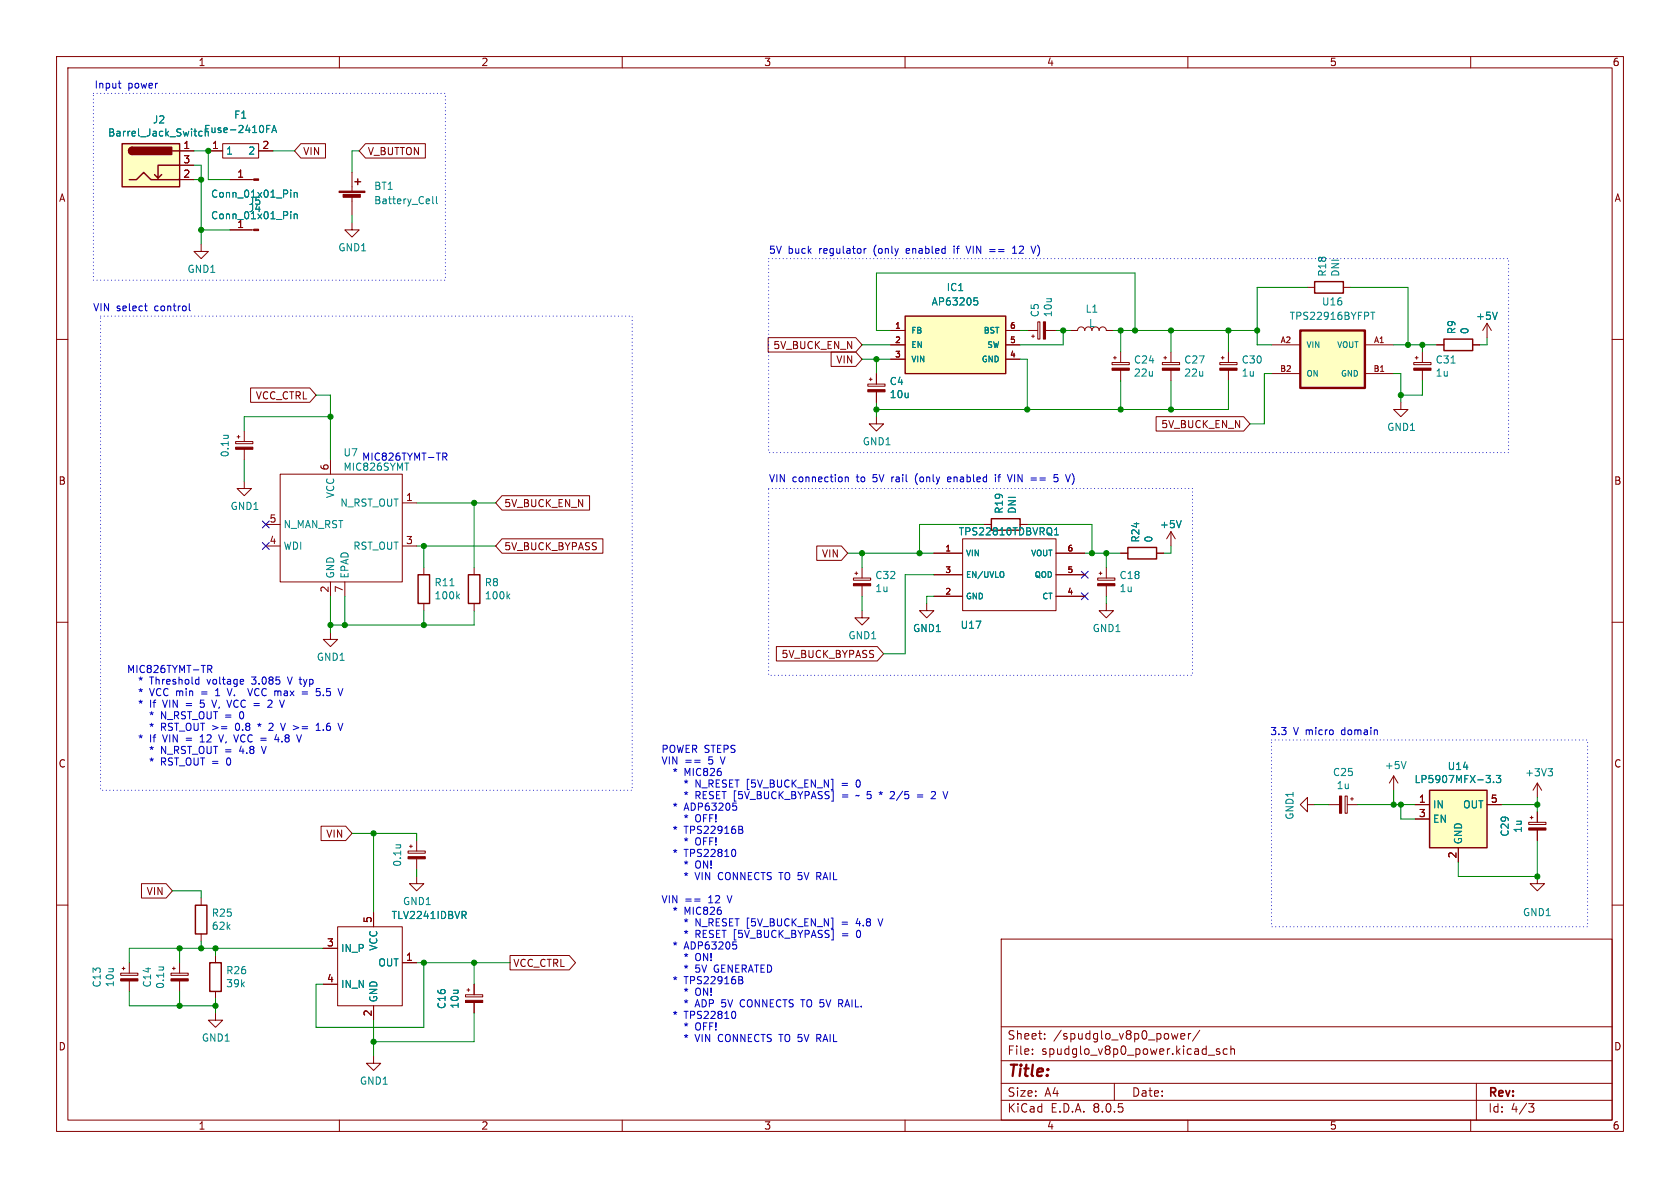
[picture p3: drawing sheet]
<svg xmlns="http://www.w3.org/2000/svg" width="297mm" height="210mm" viewBox="0 0 297 210" stroke-linecap="round" stroke-linejoin="round" font-family="sans-serif">
<g fill="none" stroke="#840000" stroke-width=".18">
<path d="M10 10h277v190h-277zM12 12h273v186h-273zM60 10v2M110 10v2M160 10v2M210 10v2M260 10v2M10 60h2M181.6 58.4h1.9M182.4 59.4h.5M182.6 59.2v.5M183.5 56.9h.3v3h-.3z"/>
<path d="M184.8 58.4h1.9M285 60h2M249.9 64.1h3.1v.4h-3.1zM250.2 63.2h.5M250.4 63v.5M251.5 62.2v1.9M251.5 65.5v1.8M47 96.5h2.5M47 92.7h2.5M49.5 83.8h21.6v19.1h-21.6zM58.4 81.3v2.5M71.1 88.9h2.6"/>
<path d="M71.1 96.5h2.6M10 110h2M58.4 102.9v2.5M61 102.9v2.5M285 110h2M10 160h2M72.1 150.4h3.1v.4h-3.1zM72.4 149.6h.5M72.6 149.4v.5M73.7 154.9v1.3h1.2l-1.2 1.3-1.3-1.3h1.3M73.7 148.6v1.8M73.7 151.8v1.9"/>
<path d="M285 160h2M57.1 167.6h2.6M57.1 174h2.6M59.7 163.8h11.4v14h-11.4zM66 161.3v2.5M66 177.8v2.5M71.1 170.2h2.6M82.3 175.8h3v.4h-3zM82.5 175h.6M82.8 174.8v.5M83.8 174v1.8M83.8 177.2v1.9"/>
<path d="M177 166h108v32h-108zM60 198v2M66 186.7v1.3h1.3l-1.3 1.2-1.2-1.2h1.2M110 198v2M160 198v2M177 194.5h108M177 191.5h108M177 187.5h108M177 181.5h108M182.5 186.3v.1M182.5 185.5v.1M184.7 183.6v.1"/>
<path d="M184.7 182.8v.1M197 191.5v3M208.2 182.7l-.2 1M208.7 183.2l.8-.1-.1-.3-.4-.1-.3 .2 .1 .7h.6M210 198v2M210.1 182.7v1M210.5 182.7l-.3 .1-.1 .2M212.1 182.1l-1.3 2M213.6 186.5h1.1M215.6 185.5l-.4-.1-.2 .2 .1 .2 .5 .2v.3h-.6M217 185.5l-.5-.1-.3 .3v.4l.2 .2h.6M217.6 185.5l.2-.1 .4 .1v.9"/>
<path d="M217.6 184.9v1.5M260 198v2M261 191.5v6.5M270.2 195.1h1l-.5 .6 .4 .1 .1 .5-.3 .3h-.4"/>
</g>
<g fill="#840000" stroke="#840000" stroke-width=".18">
<path d="M72.1 151.4h3.1v.4h-3.1z"/>
<path d="M249.9 65.1h3.1v.4h-3.1z"/>
<path d="M82.3 176.8h3v.4h-3z"/>
<path d="M184.5 56.9h.3v3h-.3z"/>
</g>
<path d="M256.5 64.2h.8M70 149.3h.8M70.7 149.3l.1 .1M82 161.8l.4 .6M82.2 161.1l.2 .2v.4l-.2 .1" fill="none" stroke="#008484" stroke-width=".18"/>
<path d="M160 55.9h17.8v10.1h-17.8z" fill="#ffffc2"/>
<path d="M160 55.9h17.8v10.1h-17.8z" fill="none" stroke="#840000" stroke-width=".25"/>
<path d="M157.5 58.4h2.5M177.8 58.4h2.5M157.5 61h2.5M157.5 63.5h2.5M177.8 61h2.5M177.8 63.5h2.5" fill="none" stroke="#840000" stroke-width=".18"/>
<path d="M172.2 52.6h.6M172.3 53.1h.3l.3 .3-.1 .5h-.5" fill="none" stroke="#008484" stroke-width=".18"/>
<path d="M229.9 58.4h11.4v10.2h-11.4z" fill="#ffffc2"/>
<path d="M229.9 58.4h11.4v10.2h-11.4z" fill="none" stroke="#840000" stroke-width=".41"/>
<g fill="none" stroke="#840000" stroke-width=".18">
<path d="M62.2 39.4v1.2h1.3l-1.3 1.3-1.2-1.3h1.2M62.2 30.5v3.3M62.2 34.8v3.3M189.2 58.4h1.3a.64 .64 0 0 1 .6-.6 .64 .64 0 0 1 .7 .6 .64 .64 0 0 1 .6-.6 .64 .64 0 0 1 .6 .6 .64 .64 0 0 1 .7-.6 .64 .64 0 0 1 .6 .6 .64 .64 0 0 1 .6-.6 .64 .64 0 0 1 .7 .6h1.2M224.8 61h5.1M224.8 66h5.1M241.3 61h5.1M241.3 66h5.1M247.6 71.1v1.3h1.3l-1.3 1.3-1.2-1.3h1.2M254 61h1.3M260.3 61h1.3M271.8 138.4l-.8 1.3"/>
<path d="M271.8 138.4v2.6M271.8 138.4l.7 1.3M271.8 154.9v1.3h1.2l-1.2 1.3-1.3-1.3h1.3"/>
</g>
<path d="M76.5 34.7v1.1l.2 .2M77.2 34.7v1.1l.1 .2M242.3 55.2h.8M242.7 55.2v1.3M273.7 135.9h.8l-.5 .5M274.2 136.4l.3 .2v.3l-.3 .3" fill="none" stroke="#008484" stroke-width=".18"/>
<g fill="#840000" stroke="#840000" stroke-width=".18">
<path d="M59.9 33.8h4.6v.2h-4.6z"/>
<path d="M60.7 34.4h3v.5h-3z"/>
</g>
<path d="M62.7 32.1h1.1M63.2 31.6v1M255.3 59.9h5v2.1h-5z" fill="none" stroke="#840000" stroke-width=".25"/>
<path d="M21.6 25.4h10.1v7.6h-10.1z" fill="#ffffc2"/>
<path d="M21.6 25.4h10.1v7.6h-10.1zM22.9 31.8h1.2l1.3-1.3 1.3 1.3h5M23.4 26a.64 .64 0 0 0-.7 .7 .64 .64 0 0 0 .7 .6M28.6 30.9l-.7 .6M30.5 26.7h1.2M31.7 29.2h-3.8v2.3l-.6-.6M73.9 101.6h2v5.1h-2z" fill="none" stroke="#840000" stroke-width=".25"/>
<g fill="#840000" stroke="#840000" stroke-width=".25">
<path d="M22.9 26.2l.5-.2v1.3a.63 .63 0 0 1-.6-.4 .63 .63 0 0 1 .1-.7z"/>
<path d="M23.4 26h7v1.3h-7z"/>
</g>
<g fill="none" stroke="#840000" stroke-width=".18">
<path d="M31.7 26.7h2.6M31.7 31.8h2.6M31.7 29.2h2.6M36.8 26.7h2.6M39.4 25.4h6.3v2.5h-6.3zM40.6 31.8h4.3M45.7 26.7h2.6M35.6 43.2v1.3h1.2l-1.2 1.2-1.3-1.2h1.3M40.6 40.6h4.3M74.9 100.3v1.3M74.9 106.7v1.3M246.4 137.2l-.8 1.2"/>
<path d="M246.4 137.2v2.5M246.4 137.2l.7 1.2M231.1 142.2v-1.2l-1.2 1.2 1.2 1.3v-1.3h1.3M270.3 145.4h3v.3h-3zM270.5 144.5h.5M270.8 144.3v.5M271.8 143.5v1.9M271.8 146.7v1.9"/>
</g>
<g fill="none" stroke="#008484" stroke-width=".18">
<path d="M35.6 23.2l-.3 .1-.2 .1 .1 .5 .4 .1M47.1 22.8h.5M47.1 22.2h.6M48 23.4l.5-1.2 .4 1.2M48.2 23.1h.6M51.4 33.6v.1M51.4 34v.9M51.4 37.4v.1M51.4 37.8v.9M52 34v.9M52 37.8v.9M52 34.1l.2-.1 .3 .1 .1 .8"/>
<path d="M52 38l.2-.2 .3 .1 .1 .8M79.5 103.6h.8M80.9 105.4l.3 .5M81.2 105l-.5 .5M248.6 134.6l-.4 1.3"/>
</g>
<g fill="#840000" stroke="#840000" stroke-width=".18">
<path d="M270.3 146.4h3v.3h-3z"/>
<path d="M44.9 31.6h.8v.3h-.8z"/>
<path d="M44.9 40.5h.8v.3h-.8z"/>
</g>
<path d="M252.7 139.7h10.2v10.2h-10.2z" fill="#ffffc2"/>
<path d="M232.4 49.8h5.1v2h-5.1zM175.3 91.7h5v2h-5zM199.4 96.8h5.1v2h-5.1zM82.8 101.6h2v5.1h-2zM252.7 139.7h10.2v10.2h-10.2zM34.5 160h2.1v5.1h-2.1zM37.1 170.2h2v5.1h-2z" fill="none" stroke="#840000" stroke-width=".25"/>
<g fill="none" stroke="#840000" stroke-width=".18">
<path d="M31.7 31.8h2.6M31.7 26.7h2.6M31.7 29.2h2.6M36.8 26.7h2.6M40.6 31.8h3.8M45.7 26.7h2.6M53.2 25.4h4.3v2.5h-4.3l-1.1-1.2zM64.6 25.4h10.6v2.5h-10.6l-1.1-1.2zM40.6 40.6h3.8M135.8 59.7h15.5l1.1 1.3-1.1 1.2h-15.5zM157.5 58.4h2.5M177.8 58.4h2.5"/>
<path d="M231.1 50.8h1.3M237.5 50.8h1.3M262.9 57.2l-.8 1.2M262.9 57.2v2.5M262.9 57.2l.8 1.2M41.7 78.1h3v.3h-3zM41.9 77.2h.5M42.2 77v.5M43.2 76.2v1.9M43.2 79.4v1.9M44.3 68.6h10.5l1.1 1.3-1.1 1.2h-10.5zM146.9 62.2h4.4l1.1 1.3-1.1 1.3h-4.4z"/>
<path d="M153.4 67.9h3.1v.4h-3.1zM153.7 67.1h.5M153.9 66.8v.5M154.9 73.7v1.2h1.3l-1.3 1.3-1.2-1.3h1.2M154.9 66v1.9M154.9 69.3v1.8M157.5 61h2.5M157.5 63.5h2.5M177.8 61h2.5M177.8 63.5h2.5M196.6 64.1h3v.4h-3zM196.8 63.2h.6"/>
<path d="M197.1 63v.5M198.1 62.2v1.9M198.1 65.5v1.8M204.4 73.7h15.5l1.1 1.2-1.1 1.3h-15.5zM205.5 64.1h3v.4h-3zM205.7 63.2h.5M206 63v.5M207 62.2v1.9M207 65.5v1.8M215.6 64.1h3.1v.4h-3.1zM215.9 63.2h.5M216.2 63v.5"/>
<path d="M217.2 62.2v1.9M217.2 65.5v1.8M254 61h1.3M260.3 61h1.3M43.2 85.1v1.3h1.2l-1.2 1.2-1.3-1.2h1.3M88.7 87.6h15.5v2.6h-15.5l-1.1-1.3zM88.7 95.2h17.9v2.6h-17.9l-1.1-1.3zM144.4 96.5h4.3l1.2 1.3-1.2 1.3h-4.3zM165.1 97.8h5.1M170.2 95.3h16.5v12.7h-16.5zM174 92.7h1.3M180.3 92.7h1.3"/>
<path d="M186.7 97.8h5.1M198.1 97.8h1.3M204.5 97.8h1.2M207 94l-.8 1.3M207 94v2.5M207 94l.8 1.3M58.4 111.8v1.2h1.3l-1.3 1.3-1.3-1.3h1.3M83.8 100.3v1.3M83.8 106.7v1.3M137.3 114.3h17.8l1.1 1.3-1.1 1.2h-17.8zM150.9 102.2h3v.4h-3zM151.1 101.3h.5"/>
<path d="M151.4 101.1v.5M152.4 108v1.2h1.3l-1.3 1.3-1.3-1.3h1.3M152.4 100.3v1.9M152.4 103.6v1.8M163.8 106.7v1.3h1.3l-1.3 1.2-1.2-1.2h1.2M165.1 105.4h5.1M165.1 101.6h5.1M186.7 105.4h5.1M186.7 101.6h5.1M194.1 102.2h3v.4h-3zM194.3 101.3h.5M194.6 101.1v.5"/>
<path d="M195.6 106.7v1.3h1.2l-1.2 1.2-1.3-1.2h1.3M195.6 100.3v1.9M195.6 103.6v1.8M25 156.2h4.4l1.1 1.3-1.1 1.3h-4.4zM35.6 158.8v1.2M56.8 146h4.3l1.1 1.3-1.1 1.3h-4.3zM234.9 142.2h1.9M237.8 140.7h.4v3.1h-.4zM238.2 142.2h1.8M238.8 141.2h.5M239 141v.5M250.2 142.2h2.5"/>
<path d="M250.2 144.8h2.5M257.8 149.9v2.5M262.9 142.2h2.5M271.8 143.5v1.9M271.8 146.7v1.9M21.3 172h3.1v.4h-3.1zM21.6 171.2h.5M21.8 170.9v.6M22.9 170.2v1.8M22.9 173.4v1.9M30.2 172h3.1v.4h-3.1zM30.5 171.2h.5"/>
<path d="M30.7 170.9v.6M31.7 170.2v1.8M31.7 173.4v1.9M35.6 165.1v1.3M38.1 179.1v1.2h1.3l-1.3 1.3-1.3-1.3h1.3M38.1 168.9v1.3M38.1 175.3v1.2M57.1 167.6h2.6M57.1 174h2.6M66 161.3v2.5M66 177.8v2.5M71.1 170.2h2.6"/>
<path d="M83.8 174v1.8M83.8 177.2v1.9M90.2 168.9h10.4l1.1 1.3-1.1 1.3h-10.4z"/>
</g>
<g fill="none" stroke="#008484" stroke-width=".18">
<path d="M35.6 23.2l-.3 .1-.2 .1 .1 .5 .4 .1M47.1 22.8h.5M47.1 22.2h.6M48 23.4l.5-1.2 .4 1.2M48.2 23.1h.6M51.4 33.6v.1M51.4 34v.9M51.4 37.4v.1M51.4 37.8v.9M52 34v.9M52 37.8v.9M52 38l.2-.2 .3 .1 .1 .8"/>
<path d="M52 34.1l.2-.1 .3 .1 .1 .8M172.2 52.6h.6M172.3 53.1h.3l.3 .3-.1 .5h-.5M264.7 55.2l-.4 1.3M39.5 77h.9M40.2 77h.1M186.4 94.6h.7M186.4 93.7l.4-.4v1.3M208.8 92l-.4 1.3M89.8 105.4l.3 .5M90.1 105l-.5 .5M177.3 101.1l.2 .3-.2 .6"/>
<path d="M262.7 137.1h.8l-.4 .5M263.4 137.6l.1 .2-.1 .5M264 138.2v.1M264.5 137.1h.8l-.4 .5 .3 .1v.5l-.1 .1-.6-.1M28.1 170.9h.8M28.8 170.9l.1 .1M82 161.8l.4 .6M82.2 161.1l.2 .2v.4l-.2 .1"/>
</g>
<g fill="#840000" stroke="#840000" stroke-width=".18">
<path d="M194.1 103.2h3v.4h-3z"/>
<path d="M236.8 140.7h.4v3.1h-.4z"/>
<path d="M150.9 103.2h3v.4h-3z"/>
<path d="M153.4 68.9h3.1v.4h-3.1z"/>
<path d="M215.6 65.1h3.1v.4h-3.1z"/>
<path d="M205.5 65.1h3v.4h-3z"/>
<path d="M196.6 65.1h3v.4h-3z"/>
<path d="M41.7 79h3v.4h-3z"/>
<path d="M21.3 173h3.1v.4h-3.1z"/>
<path d="M30.2 173h3.1v.4h-3.1z"/>
</g>
<g fill="none" stroke="#0000c2" stroke-width=".18">
<path d="M20.9 14.7h.5M21.1 15.4l.3 .2M25.5 54.1h.5M25.7 54.8l.3 .1M33.5 53.7v1.1l.1 .1M152.8 43.9v.9M153.1 43.9l-.3 .3M168.7 43.5v.1M168.7 43.9v.9M170.8 43.5l.4 1.3M175 44.1h.9M175 44.5h.9"/>
<path d="M179 44.8h.7M179 43.9l.4-.4v1.3M183.1 43.5l-.4 1.3M78.3 80.1h.5l.2 .2-.1 .4-.6 .1M78.6 80.8l.4 .6M149.4 84.3v.9M149.4 84.4l.2-.1 .3 .1 .1 .8M161.9 84.1l-.1 .5 .1 .7M167.9 84.3h-.2l-.2 .2 .1 .6 .3 .1M168.1 84.6l-.6 .1M176 83.9v.1M176 84.3v.9"/>
<path d="M176.4 84.3h.5M178.1 83.9l.4 1.3 .4-1.3M182.3 84.5h.9M182.3 84.9h.9M187 83.9h-.6l-.1 .6 .2-.1h.4l.1 .2v.4l-.2 .2-.5-.2M189.5 83.7a1.46 1.46 0 0 1 0 1.9M36.7 117.6h.5l.3 .3-.2 .3-.6 .1M37 118.3l.5 .6M44.5 119.7h.8M50.8 119.7l.4 1.2M28.6 127.1v-1.3l.7 1.3M28.6 133.2v-1.3l.7 1.3"/>
<path d="M28.6 128.5h.4M28.6 134.6h.4M28.7 123.8l.5 1.2M28.7 129.9l.5 1.3M29 127.9h-.4v1.2M29 134h-.4v1.3M32.9 124.4h1M32.9 124.7h1M32.9 130.5h1M32.9 130.9h1M35.4 124.9l.5 .1M35.4 131.2h.7"/>
<path d="M35.5 130.2l-.1 .1M35.6 122.3h1M35.6 122.7h1M35.8 129.9v1.3M36.1 123.8h-.6l-.1 .6 .5-.2M37.5 123.8l.4 1.2 .4-1.2M38.1 123h.7M38.5 121.7v1.3M38.7 129.9l.4 1.3 .4-1.3M40.1 134.2v.6l.1 .3 .2 .2 .3-.3v-.8M40.2 121.7l.4 1.3 .4-1.3M41.7 128.1l-.1 .5 .1 .4 .2 .1h.3"/>
<path d="M42.4 126l-.1 .6 .2 .4 .2 .1 .3-.3v-.8M42.7 131.9l-.4 .9h.8M43.8 121.7l.4 1.3 .4-1.3M44.5 120.8l.1 .1M45.6 128l.3 .2M45.9 127.9v.3M45.9 128.2l-.2 .2M45.9 128.2l.1 .2M46.2 128l-.3 .2M46.2 131.9l.4 1.3 .5-1.3M48 127.9l.3 .2-.1 .3-.7 .7h.8M48 123.9v.4l-.7 .7h.8"/>
<path d="M48.6 130.7h.8M49.2 130.3v.9M53.3 129.9l-.4 1.3M53.4 122.3h1M53.4 122.7h1M55.9 129.1h.7M56 121.7l-.1 .6M57.2 122.9v.1M57.2 129v.1M122.8 134.4h1M122.8 134.8h1M123 139.1v-1.2l.8 1.2"/>
<path d="M123.5 139.9h-.5v1.3M148.9 138.5h.9M148.9 138.8h.9M151.4 138.4l.1-.4 .2-.1a.68 .68 0 0 1 .4 .6 .68 .68 0 0 1-.4 .6l-.2-.1M159.6 139.9l-1.1 1.6M122.8 158.9h1M122.8 159.3h1M122.9 154.2l.4 1.3M123 140.6h.5M123.2 144.1a.9 .9 0 0 0 0 1.1M123.2 148.2a.9 .9 0 0 0 0 1.1M123.2 152.3a.9 .9 0 0 0 0 1.1"/>
<path d="M127 155.2l.4 .3M127.4 154.2l-.4 .3M144.7 154.9l.4 .6M145.1 154.4v.4M148.9 140.5h1M148.9 140.9h1M151.5 140.6l.2 .1 .2-.1M162.2 140.5h.9M162.2 140.9h.9M164.7 140l.4-.1 .3 .4M123 171.7l.2 .2M123 177.6h.6"/>
<path d="M123 163.7v-1.3l.8 1.3M123 165.1h.5M123.2 168.6a.9 .9 0 0 0 0 1.2M123.2 174.7a.9 .9 0 0 0 0 1.2M123.3 176.7l-.4 1.3M123.5 164.5h-.5v1.2M123.7 170.6h-.7v.6l.2-.1M126.4 171.7l.3 .2M126.5 170.7l-.1 .1M131.1 177.9l.3 .1M131.4 176.7l-.3 .1M148.9 163h.9"/>
<path d="M148.9 163.4h.9M148.9 165.1h1M148.9 165.4h1M149.8 176.7l-.4 1.3M151.4 164.9l.1-.3 .2-.1a.68 .68 0 0 1 .5 .6 .68 .68 0 0 1-.5 .6l-.2-.1M151.7 162.4l-.3 .9h.7M152 162.8v.9M155.2 162.4l.4 1.3 .5-1.3M122.9 182.9l.4 1.2M123.2 180.9a.9 .9 0 0 0 0 1.1M127 183.8l.4 .3M127.2 182.9l-.2 .3"/>
<path d="M144.7 183.5l.4 .6M145.1 183v.4"/>
</g>
<path d="M16.5 16.5h62.2v33h-62.2zM17.8 55.9h94v83.8h-94zM135.9 45.7h130.8v34.3h-130.8zM135.9 86.4h74.9v33h-74.9zM224.8 130.8h55.9v33h-55.9z" fill="none" stroke="#0000c2" stroke-width=".18" stroke-dasharray="0 .6"/>
<g fill="none" stroke="#008400" stroke-width=".18">
<path d="M34.3 29.2h1.3v14M34.3 26.7h2.5v5.1h3.8M34.3 31.8h1.3M48.3 26.7h3.8M62.2 38.1v1.3M63.5 26.7h-1.3v3.8M35.6 40.6h5M157.5 58.4h-2.6v-10.1h45.8v10.1M180.3 58.4h1.3M186.7 58.4h2.5M188 58.4v2.6h-7.7M196.8 58.4h25.4"/>
<path d="M198.1 58.4v3.8M207 58.4v3.8M217.2 58.4v3.8M231.1 50.8h-8.9v10.2h2.6M238.8 50.8h10.1v10.2M262.9 59.7v1.3h-1.3M55.9 69.9h2.5v11.4M58.4 73.7h-15.2v2.5M152.4 63.5h5.1M152.4 61h5.1M154.9 63.5v2.5M154.9 71.1v2.6"/>
<path d="M180.3 63.5h1.3v8.9M198.1 67.3v5.1M207 67.3v5.1M217.2 67.3v5.1h-62.3M224.8 66h-1.3v8.9h-2.5M246.4 66h1.2v5.1M246.4 61h7.6M251.5 67.3v2.6h-3.9M251.5 61v1.2M43.2 81.3v3.8M73.7 96.5h13.9M73.7 88.9h13.9"/>
<path d="M74.9 96.5v3.8M83.8 88.9v11.4M149.9 97.8h15.2M152.4 97.8v2.5M174 92.7h-11.4v5.1M181.6 92.7h11.4v5.1M191.8 97.8h6.3M195.6 97.8v2.5M207 96.5v1.3h-1.3M58.4 105.4v6.4M61 105.4v5.1M74.9 108v2.5"/>
<path d="M83.8 108v2.5h-25.4M152.4 105.4v2.6M165.1 101.6h-5.1v14h-3.8M165.1 105.4h-1.3v1.3M195.6 105.4v1.3M246.4 139.7v2.5M30.5 157.5h5.1v1.3M62.2 147.3h11.5v1.3M66 147.3v14M73.7 153.7v1.2M232.4 142.2h2.5M240 142.2h10.2"/>
<path d="M247.6 142.2v2.6h2.6M265.4 142.2h6.4M271.8 141v2.5M271.8 148.6v6.3h-14v-2.5M22.9 175.3v2.5h15.2M31.7 167.6v2.6M31.7 175.3v2.5M35.6 166.4v1.2M38.1 167.6v1.3M38.1 176.5v2.6M57.1 167.6h-34.2v2.6M73.7 170.2h16.5"/>
<path d="M74.9 170.2v11.4h-19v-7.6h1.2M83.8 170.2v3.8M83.8 179.1v5.1h-17.8M66 180.3v6.4"/>
</g>
<path d="M46.4 92.1l1.2 1.2M46.4 95.9l1.2 1.2M47.6 92.1l-1.2 1.2M47.6 95.9l-1.2 1.2M191.2 104.8l1.2 1.2M191.2 101l1.2 1.2M192.4 104.8l-1.2 1.2M192.4 101l-1.2 1.2" fill="none" stroke="#000084" stroke-width=".18"/>
<g fill="#008400" stroke="#008400" stroke-width=".18">
<circle cx="248.9" cy="61" r=".46"/>
<circle cx="247.6" cy="69.9" r=".46"/>
<circle cx="251.5" cy="61" r=".46"/>
<circle cx="207" cy="72.4" r=".46"/>
<circle cx="193" cy="97.8" r=".46"/>
<circle cx="198.1" cy="72.4" r=".46"/>
<circle cx="195.6" cy="97.8" r=".46"/>
<circle cx="181.6" cy="72.4" r=".46"/>
<circle cx="154.9" cy="63.5" r=".46"/>
<circle cx="188" cy="58.4" r=".46"/>
<circle cx="246.4" cy="142.2" r=".46"/>
<circle cx="247.6" cy="142.2" r=".46"/>
<circle cx="271.8" cy="142.2" r=".46"/>
<circle cx="271.8" cy="154.9" r=".46"/>
<circle cx="222.2" cy="58.4" r=".46"/>
<circle cx="207" cy="58.4" r=".46"/>
<circle cx="200.7" cy="58.4" r=".46"/>
<circle cx="198.1" cy="58.4" r=".46"/>
<circle cx="217.2" cy="58.4" r=".46"/>
<circle cx="31.7" cy="167.6" r=".46"/>
<circle cx="38.1" cy="167.6" r=".46"/>
<circle cx="38.1" cy="177.8" r=".46"/>
<circle cx="35.6" cy="167.6" r=".46"/>
<circle cx="31.7" cy="177.8" r=".46"/>
<circle cx="58.4" cy="110.5" r=".46"/>
<circle cx="61" cy="110.5" r=".46"/>
<circle cx="74.9" cy="110.5" r=".46"/>
<circle cx="74.9" cy="96.5" r=".46"/>
<circle cx="83.8" cy="88.9" r=".46"/>
<circle cx="58.4" cy="73.7" r=".46"/>
<circle cx="35.6" cy="31.8" r=".46"/>
<circle cx="35.6" cy="40.6" r=".46"/>
<circle cx="36.8" cy="26.7" r=".46"/>
<circle cx="152.4" cy="97.8" r=".46"/>
<circle cx="154.9" cy="72.4" r=".46"/>
<circle cx="162.6" cy="97.8" r=".46"/>
<circle cx="83.8" cy="170.2" r=".46"/>
<circle cx="74.9" cy="170.2" r=".46"/>
<circle cx="66" cy="184.2" r=".46"/>
<circle cx="66" cy="147.3" r=".46"/>
</g>
<text font-size="2.8" fill="#840000" x="178" y="190.9">Title:</text>
<g font-size="2.1" fill="#840000">
<text x="178" y="184">Sheet:</text>
<text x="186.2" y="184">/spudglo_v8p0_power/</text>
<text x="178" y="186.7">File:</text>
<text x="184.1" y="186.7">spudglo_v8p0_power.kicad_sch</text>
<text x="178" y="196.9">KiCad</text>
<text x="178" y="194.1">Size:</text>
<text x="184.7" y="194.1">A4</text>
<text x="185.7" y="196.9">E.D.A.</text>
<text x="193.3" y="196.9">8.0.5</text>
<text x="200" y="194.1">Date:</text>
<text x="263" y="194.3">Rev:</text>
<text x="263" y="196.9">Id:</text>
<text x="267.1" y="196.9">4/3</text>
</g>
<g font-size="1.8" fill="#840000">
<text x="35" y="11.9">1</text>
<text x="85" y="11.9">2</text>
<text x="135" y="11.9">3</text>
<text x="185" y="11.9">4</text>
<text x="235" y="11.9">5</text>
<text x="285" y="11.9">6</text>
<text x="32.3" y="26.4">1</text>
<text x="32.3" y="29">3</text>
<text x="37.4" y="26.4">1</text>
<text x="46.3" y="26.4">2</text>
<text x="53.5" y="27.6">VIN</text>
<text x="64.9" y="27.6">V_BUTTON</text>
<text x="10.3" y="35.9">A</text>
<text x="32.3" y="31.5">2</text>
<text x="41.8" y="31.5">1</text>
<text x="285.3" y="35.9">A</text>
<text x="41.8" y="40.4">1</text>
<text x="136.6" y="61.9">5V_BUCK_EN_N</text>
<text x="147.7" y="64.5">VIN</text>
<text x="45.1" y="70.8">VCC_CTRL</text>
<text x="205.2" y="75.9">5V_BUCK_EN_N</text>
<text x="58.2" y="83.3" transform="rotate(-90 58.2 83.3)">6</text>
<text x="10.3" y="85.9">B</text>
<text x="71.7" y="88.6">1</text>
<text x="89.1" y="89.9">5V_BUCK_EN_N</text>
<text x="285.3" y="85.9">B</text>
<text x="47.6" y="92.5">5</text>
<text x="47.6" y="96.3">4</text>
<text x="71.7" y="96.3">3</text>
<text x="89.1" y="97.5">5V_BUCK_BYPASS</text>
<text x="145.2" y="98.7">VIN</text>
<text x="58.2" y="104.8" transform="rotate(-90 58.2 104.8)">2</text>
<text x="60.7" y="104.8" transform="rotate(-90 60.7 104.8)">7</text>
<text x="138.1" y="116.5">5V_BUCK_BYPASS</text>
<text x="10.3" y="135.9">C</text>
<text x="285.3" y="135.9">C</text>
<text x="250.8" y="142">1</text>
<text x="263.5" y="142">5</text>
<text x="57.6" y="148.3">VIN</text>
<text x="250.8" y="144.5">3</text>
<text x="257.6" y="151.8" transform="rotate(-90 257.6 151.8)">2</text>
<text x="25.8" y="158.4">VIN</text>
<text x="57.7" y="167.4">3</text>
<text x="65.8" y="163.3" transform="rotate(-90 65.8 163.3)">5</text>
<text x="57.7" y="173.7">4</text>
<text x="71.7" y="169.9">1</text>
<text x="90.6" y="171.1">VCC_CTRL</text>
<text x="65.8" y="179.8" transform="rotate(-90 65.8 179.8)">2</text>
<text x="10.3" y="185.9">D</text>
<text x="285.3" y="185.9">D</text>
<text x="35" y="199.9">1</text>
<text x="85" y="199.9">2</text>
<text x="135" y="199.9">3</text>
<text x="185" y="199.9">4</text>
<text x="235" y="199.9">5</text>
<text x="285" y="199.9">6</text>
</g>
<g font-size="1.8" fill="#0000c2">
<text x="16.6" y="15.9">Input</text>
<text x="22.6" y="15.9">power</text>
<text x="135.8" y="45.1">5V</text>
<text x="139.3" y="45.1">buck</text>
<text x="144.9" y="45.1">regulator</text>
<text x="154.7" y="45.1">(only</text>
<text x="160.7" y="45.1">enabled</text>
<text x="169.3" y="45.1">if</text>
<text x="171.8" y="45.1">VIN</text>
<text x="176" y="45.1">==</text>
<text x="180.3" y="45.1">12</text>
<text x="183.9" y="45.1">V)</text>
<text x="16.4" y="55.2">VIN</text>
<text x="20.6" y="55.2">select</text>
<text x="27.4" y="55.2">control</text>
<text x="63.9" y="81.6">MIC826TYMT-TR</text>
<text x="135.8" y="85.4">VIN</text>
<text x="140" y="85.4">connection</text>
<text x="151.5" y="85.4">to</text>
<text x="154.6" y="85.4">5V</text>
<text x="158.1" y="85.4">rail</text>
<text x="162.4" y="85.4">(only</text>
<text x="168.4" y="85.4">enabled</text>
<text x="177" y="85.4">if</text>
<text x="179.5" y="85.4">VIN</text>
<text x="183.7" y="85.4">==</text>
<text x="188" y="85.4">5</text>
<text x="22.4" y="119.2">MIC826TYMT-TR</text>
<text x="24.7" y="121.2">*</text>
<text x="24.7" y="123.3">*</text>
<text x="24.7" y="125.3">*</text>
<text x="26.8" y="121.2">Threshold</text>
<text x="26.8" y="123.3">VCC min</text>
<text x="26.8" y="125.3">If</text>
<text x="29.3" y="125.3">VIN</text>
<text x="36.3" y="125.3">5</text>
<text x="37.1" y="121.2">voltage</text>
<text x="38.7" y="125.3">V, VCC =</text>
<text x="41.4" y="123.3">V.</text>
<text x="45.2" y="121.2">3.085</text>
<text x="45.4" y="123.3">VCC max</text>
<text x="49.1" y="125.3">2</text>
<text x="51.8" y="121.2">V typ</text>
<text x="55.2" y="123.3">=</text>
<text x="58" y="123.3">5.5</text>
<text x="24.7" y="131.4">*</text>
<text x="26.8" y="131.4">If</text>
<text x="27" y="127.4">*</text>
<text x="27" y="129.4">*</text>
<text x="29.2" y="127.4">N_RST_OUT =</text>
<text x="29.2" y="129.4">RST_OUT &gt;=</text>
<text x="29.3" y="131.4">VIN</text>
<text x="36.3" y="131.4">12</text>
<text x="39.9" y="131.4">V, VCC =</text>
<text x="42.7" y="129.4">0.8</text>
<text x="46.9" y="129.4">*</text>
<text x="49" y="129.4">2</text>
<text x="50.3" y="131.4">4.8</text>
<text x="51.4" y="129.4">V &gt;=</text>
<text x="58" y="129.4">1.6</text>
<text x="224.5" y="130.2">3.3</text>
<text x="228.7" y="130.2">V micro</text>
<text x="237.4" y="130.2">domain</text>
<text x="27" y="133.5">*</text>
<text x="27" y="135.5">*</text>
<text x="29.2" y="133.5">N_RST_OUT =</text>
<text x="29.2" y="135.5">RST_OUT =</text>
<text x="43.4" y="133.5">4.8</text>
<text x="116.8" y="133.3">POWER STEPS</text>
<text x="116.8" y="135.3">VIN</text>
<text x="119.2" y="137.4">*</text>
<text x="121" y="135.3">==</text>
<text x="121.3" y="137.4">MIC826</text>
<text x="125.4" y="135.3">5</text>
<text x="127.7" y="135.3">V</text>
<text x="119.2" y="143.5">*</text>
<text x="121.3" y="143.5">ADP63205</text>
<text x="121.5" y="139.4">*</text>
<text x="121.5" y="141.5">*</text>
<text x="123.7" y="139.4">N_RESET [5V_BUCK_EN_N]</text>
<text x="123.7" y="141.5">RESET [5V_BUCK_BYPASS]</text>
<text x="149.9" y="139.4">=</text>
<text x="150" y="141.5">=</text>
<text x="152.7" y="141.5">~ 5</text>
<text x="157.2" y="141.5">*</text>
<text x="159.3" y="141.5">2/5</text>
<text x="164.2" y="141.5">=</text>
<text x="167" y="141.5">2</text>
<text x="119.2" y="147.6">*</text>
<text x="121.3" y="147.6">TPS22916B</text>
<text x="121.5" y="145.6">*</text>
<text x="121.5" y="149.7">*</text>
<text x="123.7" y="145.6">OFF!</text>
<text x="123.7" y="149.7">OFF!</text>
<text x="119.2" y="151.7">*</text>
<text x="121.3" y="151.7">TPS22810</text>
<text x="121.5" y="153.7">*</text>
<text x="121.5" y="155.8">*</text>
<text x="123.7" y="153.7">ON!</text>
<text x="123.7" y="155.8">VIN</text>
<text x="127.9" y="155.8">CONNECTS TO 5V</text>
<text x="145.8" y="155.8">RAIL</text>
<text x="116.8" y="159.9">VIN</text>
<text x="119.2" y="161.9">*</text>
<text x="121" y="159.9">==</text>
<text x="121.3" y="161.9">MIC826</text>
<text x="125.4" y="159.9">12</text>
<text x="128.9" y="159.9">V</text>
<text x="121.5" y="164">*</text>
<text x="121.5" y="166">*</text>
<text x="123.7" y="164">N_RESET [5V_BUCK_EN_N]</text>
<text x="123.7" y="166">RESET [5V_BUCK_BYPASS]</text>
<text x="150" y="166">=</text>
<text x="152.6" y="164">4.8</text>
<text x="119.2" y="168.1">*</text>
<text x="121.3" y="168.1">ADP63205</text>
<text x="121.5" y="170.1">*</text>
<text x="121.5" y="172.1">*</text>
<text x="123.7" y="170.1">ON!</text>
<text x="123.7" y="172.1">5V</text>
<text x="127.1" y="172.1">GENERATED</text>
<text x="119.2" y="174.2">*</text>
<text x="121.3" y="174.2">TPS22916B</text>
<text x="121.5" y="176.2">*</text>
<text x="121.5" y="178.3">*</text>
<text x="123.7" y="176.2">ON!</text>
<text x="123.7" y="178.3">ADP 5V</text>
<text x="131.9" y="178.3">CONNECTS TO 5V</text>
<text x="149.9" y="178.3">RAIL.</text>
<text x="119.2" y="180.3">*</text>
<text x="121.3" y="180.3">TPS22810</text>
<text x="121.5" y="182.4">*</text>
<text x="121.5" y="184.4">*</text>
<text x="123.7" y="182.4">OFF!</text>
<text x="123.7" y="184.4">VIN</text>
<text x="127.9" y="184.4">CONNECTS TO 5V</text>
<text x="145.8" y="184.4">RAIL</text>
</g>
<g font-size="1.8" fill="#008484">
<text x="26.9" y="22">J2</text>
<text x="36" y="23.7">Fuse-2410FA</text>
<text x="41.3" y="21.2">F1</text>
<text x="19" y="24.3">Barrel_Jack_Switch</text>
<text x="39.9" y="27.5">1</text>
<text x="43.8" y="27.5">2</text>
<text x="37.2" y="35.2">Conn_01x01_Pin</text>
<text x="66" y="33.8">BT1</text>
<text x="37.2" y="39">Conn_01x01_Pin</text>
<text x="43.9" y="37.7">J4</text>
<text x="43.9" y="36.4">J5</text>
<text x="66" y="36.3">Battery_Cell</text>
<text x="59.7" y="44.6">GND1</text>
<text x="33" y="48.4">GND1</text>
<text x="167.3" y="51.7">IC1</text>
<text x="234.6" y="49" transform="rotate(-90 234.6 49)">R18</text>
<text x="237" y="49" transform="rotate(-90 237 49)">DNI</text>
<text x="164.6" y="54.2">AP63205</text>
<text x="183.8" y="56.2" transform="rotate(-90 183.8 56.2)">C5</text>
<text x="186.2" y="56.2" transform="rotate(-90 186.2 56.2)">10u</text>
<text x="191.8" y="55.5">L1</text>
<text x="192.4" y="58">L</text>
<text x="227.9" y="56.7">TPS22916BYFPT</text>
<text x="233.6" y="54.2">U16</text>
<text x="257.5" y="59.2" transform="rotate(-90 257.5 59.2)">R9</text>
<text x="259.8" y="59.2" transform="rotate(-90 259.8 59.2)">0</text>
<text x="260.9" y="56.7">+5V</text>
<text x="200.4" y="64.5">C24</text>
<text x="209.3" y="64.5">C27</text>
<text x="219.4" y="64.5">C30</text>
<text x="253.7" y="64.5">C31</text>
<text x="157.2" y="68.3">C4</text>
<text x="157.2" y="70.6">10u</text>
<text x="200.4" y="66.8">22u</text>
<text x="209.3" y="66.8">22u</text>
<text x="219.4" y="66.8">1u</text>
<text x="253.7" y="66.8">1u</text>
<text x="245.1" y="76.4">GND1</text>
<text x="40.6" y="80.9" transform="rotate(-90 40.6 80.9)">0.1u</text>
<text x="60.6" y="80.9">U7</text>
<text x="60.6" y="83.4">MIC826SYMT</text>
<text x="152.4" y="78.9">GND1</text>
<text x="59.3" y="88.2" transform="rotate(-90 59.3 88.2)">VCC</text>
<text x="60.1" y="89.8">N_RST_OUT</text>
<text x="40.7" y="90.3">GND1</text>
<text x="50" y="93.6">N_MAN_RST</text>
<text x="169.4" y="94.8">TPS22810TDBVRQ1</text>
<text x="177.5" y="90.9" transform="rotate(-90 177.5 90.9)">R19</text>
<text x="179.8" y="90.9" transform="rotate(-90 179.8 90.9)">DNI</text>
<text x="205" y="93.6">+5V</text>
<text x="50" y="97.4">WDI</text>
<text x="62.4" y="97.4">RST_OUT</text>
<text x="201.6" y="96" transform="rotate(-90 201.6 96)">R24</text>
<text x="203.9" y="96" transform="rotate(-90 203.9 96)">0</text>
<text x="59.3" y="102.4" transform="rotate(-90 59.3 102.4)">GND</text>
<text x="61.8" y="102.4" transform="rotate(-90 61.8 102.4)">EPAD</text>
<text x="76.7" y="103.8">R11</text>
<text x="76.7" y="106.1">100k</text>
<text x="85.6" y="103.8">R8</text>
<text x="85.6" y="106.1">100k</text>
<text x="154.6" y="104.9">1u</text>
<text x="154.6" y="102.6">C32</text>
<text x="197.8" y="104.9">1u</text>
<text x="197.8" y="102.6">C18</text>
<text x="149.9" y="113.2">GND1</text>
<text x="161.3" y="111.9">GND1</text>
<text x="169.7" y="111.4">U17</text>
<text x="193.1" y="111.9">GND1</text>
<text x="55.9" y="117">GND1</text>
<text x="235.5" y="137.4">C25</text>
<text x="244.7" y="136.2">+5V</text>
<text x="255.8" y="136.3">U14</text>
<text x="269.5" y="137.4">+3V3</text>
<text x="236.2" y="139.7">1u</text>
<text x="250" y="138.6">LP5907MFX-3.3</text>
<text x="253.2" y="143.1">IN</text>
<text x="258.5" y="143.1">OUT</text>
<text x="228.9" y="145" transform="rotate(-90 228.9 145)">GND1</text>
<text x="253.2" y="145.6">EN</text>
<text x="258.7" y="149.4" transform="rotate(-90 258.7 149.4)">GND</text>
<text x="266.9" y="148" transform="rotate(-90 266.9 148)">C29</text>
<text x="269.2" y="147.3" transform="rotate(-90 269.2 147.3)">1u</text>
<text x="71.1" y="153.3" transform="rotate(-90 71.1 153.3)">0.1u</text>
<text x="71.1" y="160.2">GND1</text>
<text x="37.3" y="164.6">62k</text>
<text x="37.3" y="162.3">R25</text>
<text x="69.1" y="162.7">TLV2241IDBVR</text>
<text x="269.1" y="162.2">GND1</text>
<text x="39.9" y="172.4">R26</text>
<text x="60.2" y="168.5">IN_P</text>
<text x="66.8" y="171">OUT</text>
<text x="66.9" y="168.2" transform="rotate(-90 66.9 168.2)">VCC</text>
<text x="18" y="174.7" transform="rotate(-90 18 174.7)">C13</text>
<text x="20.3" y="174.6" transform="rotate(-90 20.3 174.6)">10u</text>
<text x="26.9" y="174.7" transform="rotate(-90 26.9 174.7)">C14</text>
<text x="29.2" y="174.9" transform="rotate(-90 29.2 174.9)">0.1u</text>
<text x="39.9" y="174.7">39k</text>
<text x="60.2" y="174.9">IN_N</text>
<text x="66.9" y="177.3" transform="rotate(-90 66.9 177.3)">GND</text>
<text x="79" y="178.5" transform="rotate(-90 79 178.5)">C16</text>
<text x="81.3" y="178.4" transform="rotate(-90 81.3 178.4)">10u</text>
<text x="35.6" y="184.3">GND1</text>
<text x="63.5" y="191.9">GND1</text>
</g>
<g font-size="1.4" fill="#840000">
<text x="158.1" y="58.2">1</text>
<text x="178.5" y="58.2">6</text>
<text x="158.1" y="60.7">2</text>
<text x="158.1" y="63.2">3</text>
<text x="178.5" y="63.2">4</text>
<text x="178.5" y="60.7">5</text>
<text x="226.2" y="65.8">B2</text>
<text x="226.3" y="60.7">A2</text>
<text x="242.7" y="65.8">B1</text>
<text x="242.8" y="60.7">A1</text>
<text x="167" y="97.5">1</text>
<text x="167" y="101.3">3</text>
<text x="188.6" y="101.3">5</text>
<text x="188.6" y="97.5">6</text>
<text x="167" y="105.2">2</text>
<text x="188.6" y="105.2">4</text>
</g>
<g font-size="1.4" fill="#008484">
<text x="161" y="59.2">FB</text>
<text x="173.8" y="59.2">BST</text>
<text x="161" y="61.7">EN</text>
<text x="161" y="64.2">VIN</text>
<text x="173.4" y="64.2">GND</text>
<text x="174.4" y="61.7">SW</text>
<text x="230.9" y="61.7">VIN</text>
<text x="236.3" y="61.7">VOUT</text>
<text x="230.9" y="66.8">ON</text>
<text x="236.9" y="66.8">GND</text>
<text x="170.7" y="98.5">VIN</text>
<text x="182.2" y="98.5">VOUT</text>
<text x="170.7" y="106.1">GND</text>
<text x="170.7" y="102.3">EN/UVLO</text>
<text x="182.8" y="102.3">QOD</text>
<text x="184.1" y="106.1">CT</text>
</g>
</svg>
